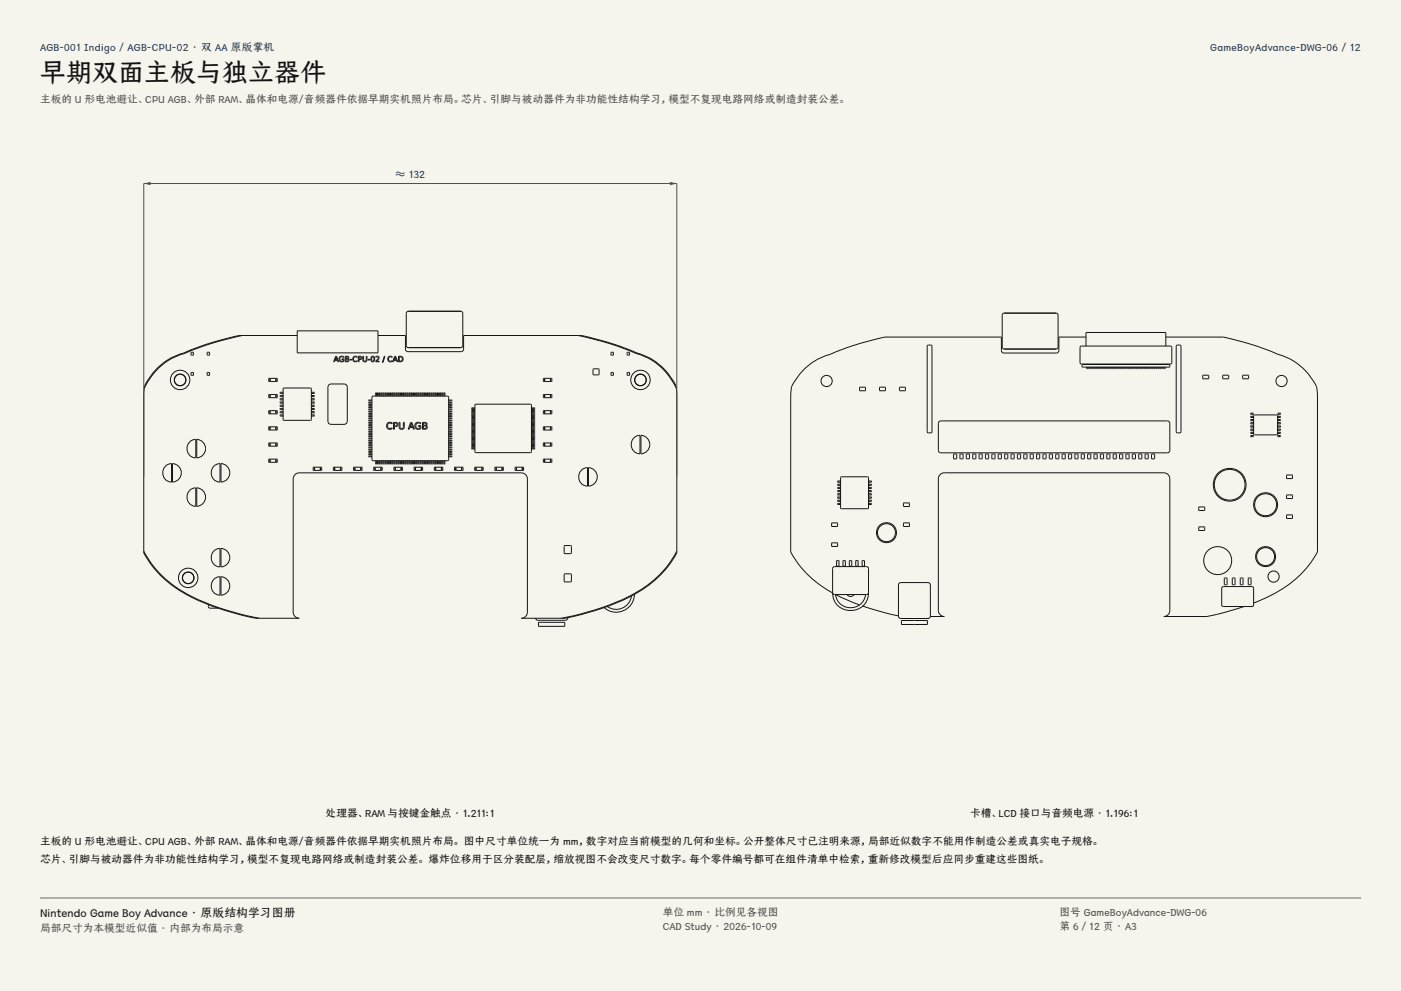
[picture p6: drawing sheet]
<svg xmlns="http://www.w3.org/2000/svg" width="420mm" height="297mm" viewBox="0 0 420 297" stroke-linecap="round" stroke-linejoin="round" font-family="sans-serif">
<g fill="#f5f4ed">
<path d="M0 0h420v297h-420z"/>
<path d="M12 12h396v275h-396z"/>
</g>
<g fill="none" stroke="#141413" stroke-width=".3">
<path d="M89.1 99.2h24.2v6.6h-24.2zM122 93.5l.4-.2h16l.3 .6v9.9l-.6 .4-15.9-.1-.4-.5v-9.7zM43.3 116.3l-.2 48.9M55.1 105.8a17.8 17.8 0 0 0-11.8 10.2v.3M55.1 105.8l.2 .1M55.3 105.9a18.6 18.6 0 0 0-12 10.4M57.3 111.6h.7v.9h-.7zM57.3 105.6h.7v.8h-.7zM62.1 105.6l.1 .8h.6v-.8M62.1 111.6h.7v.9h-.7zM62.2 105.6h-.1M62.2 105.6h.6"/>
<path d="M62.8 105.6h.1M72.6 100.6a90.4 90.4 0 0 0-17.3 5.3M72.6 100.6h-.4a77.8 77.8 0 0 0-17.1 5.2M72.6 100.6h16.5M80.6 119.2h.1M80.6 113.4h.3v1l-.3-.1zM80.6 118.2l.3 .1v.9h-.3zM80.6 113.4h.1M81 118.3h1.7v.9h-1.7zM81 113.4h1.7v.9h-1.7zM82.8 118.2l.3 .1v.9h-.4zM82.8 113.4h.3v1l-.4-.1z"/>
<path d="M84 119.8v.1M84 119.8v-.3h.8v.3M84 118.9h.1M84 118.9v-.4h.8v.4M84 117.9h.1M84 117.6v.3M84 117.6h.1M84 119.9h.7M84 118.9h.7M84 117.9h.7M84 117.6h.7M84.7 117.6h.1"/>
<path d="M84.8 119.8l-.1 .1M84.8 118.9h-.1M84.8 117.9h-.1M84.8 117.6v.3M84.9 116.4h8.4v9.5h-8.4zM93.4 119.8l.1 .1M93.4 119.8l.1-.3h.7v.3M93.4 118.9h.1M93.4 118.9l.1-.4h.7v.4M93.4 117.9h.1M93.4 117.6v.3M93.5 117.6h-.1"/>
<path d="M93.5 119.9h.7M93.5 118.9h.7M93.5 117.9h.7M93.5 117.6h.7M94.2 117.6h.1M94.2 119.8v.1M94.2 118.9h.1M94.2 117.9h.1M94.2 117.6v.3M98.6 115.4l.7-.3h3.8a.97 .97 0 0 1 1 .9v10.2a.97 .97 0 0 1-1 1h-3.8a.97 .97 0 0 1-1-1v-10.2zM100.6 106.8h.3l.6 1.6h-.2l-.2-.4h-.7l-.1 .4h-.3zM100.8 107l.3 .8h-.6z"/>
<path d="M101.9 107a.7 .7 0 0 1 1.1 .1 .67 .67 0 0 0-.9 0 .67 .67 0 0 0-.1 .9 .67 .67 0 0 0 .9 .2v-.5h-.4v-.1h.6v.7a.89 .89 0 0 1-1.3-.1 .89 .89 0 0 1 .1-1.2zM103.5 106.8h.6a.4 .4 0 0 1 .5 .2 .4 .4 0 0 1-.3 .5 .46 .46 0 0 1 .3 .6 .46 .46 0 0 1-.5 .3h-.6zM103.7 107.6h.4a.31 .31 0 0 1 .3 .3 .31 .31 0 0 1-.3 .3h-.4zM103.7 107h.3a.26 .26 0 0 1 .4 .2 .26 .26 0 0 1-.4 .2h-.3zM104.9 107.7h.6v.2h-.6zM106 107a.64 .64 0 0 1 1.1 .1 .65 .65 0 0 0-.9 0 .65 .65 0 0 0 0 1 .65 .65 0 0 0 .9 0 .79 .79 0 0 1-1.2 .1 .79 .79 0 0 1 .1-1.2zM107.4 106.8h.5a.54 .54 0 0 1 .6 .7 .54 .54 0 0 1-.9 .3v.6h-.2zM107.6 107h.3a.31 .31 0 0 1 .4 .3 .31 .31 0 0 1-.4 .3h-.3zM108.8 106.8h.2v1a.42 .42 0 0 0 .4 .5 .42 .42 0 0 0 .4-.5v-1h.2v1a.63 .63 0 0 1-.6 .7 .63 .63 0 0 1-.6-.7zM110.3 107.7h.6v.2h-.6zM110.5 119.9l.1 .2h.8v-.2M110.6 119.9h-.1"/>
<path d="M110.6 119.9h.8M111.4 119.9h.1M111.4 106.8a.77 .77 0 0 1 .9 .8 .77 .77 0 0 1-.9 .8 1.24 1.24 0 0 1 0-1.6zM111.5 118.9l.4-.2 22.4 .1 .2 .3v18.8l-.4 .2-22.4-.1-.2-.3zM111.6 107a.65 .65 0 0 1 .5 .6 .65 .65 0 0 1-.5 .6l-.2-.6zM112.6 118.6h.1M112.6 117.8v.8M112.6 106.8a.63 .63 0 0 1 1 .2 .63 .63 0 0 1-.4 .9l-.3 .3h.8v.2h-1.1l.6-.7a.43 .43 0 0 0 .2-.7 .43 .43 0 0 0-.8 .1zM112.7 117.7l-.1 .1M112.7 117.7l.2 .1v.8h-.2M113.3 100.6h8.2v4.1l.3 .5 .5 .2 16.2-.1 .5-.6v-4.1h34.4M113.4 117.7l-.2 .1v.8h.2"/>
<path d="M113.4 117.7v.1M113.4 118.6h.1M113.4 117.8v.8M113.7 118.6h.1M113.7 117.8v.8M113.8 117.7l-.1 .1M113.8 117.7l.2 .1v.8h-.2M114.3 118.6h.1M114.3 117.8v.8M114.3 117.7v.1M114.3 118.6h.2M114.3 117.7h.2"/>
<path d="M114.5 117.7v.1M114.5 118.6h.1M114.5 117.8v.8M114.9 117.7l.2 .1-.1 .8h-.2zM115.2 106.8h.2l-.6 1.8h-.2zM115.4 118.6h.1M115.4 117.8v.8M115.4 117.7v.1M115.4 117.7l.2 .1v.8h-.2M116.2 117.7l-.3 .1v.8h.3M116.2 117.7v.1M116.2 118.6h.1"/>
<path d="M116.2 117.8v.8M116.5 107a.64 .64 0 0 1 1.1 .1 .65 .65 0 0 0-.9 0 .65 .65 0 0 0 0 1 .65 .65 0 0 0 .9 0 .79 .79 0 0 1-1.2 .1 .79 .79 0 0 1 .1-1.2zM116.5 117.7l.2 .1v.8h-.2zM117.1 118.6h.1M117.1 117.8v.8M117.1 117.7v.1M117.1 118.6h.2M117.1 117.7h.2M117.3 117.7v.1M117.3 118.6h.1M117.3 117.8v.8M117.6 117.7l.3 .1-.1 .8h-.2z"/>
<path d="M118.2 118.6h.1M118.2 117.8v.8M118.2 117.7v.1M118.2 117.7l.2 .1v.8h-.2M118.3 106.8h.3l.6 1.6h-.2l-.2-.4h-.7l-.2 .4h-.2zM118.5 107l.3 .8h-.6zM118.9 117.7l-.2 .1v.8h.2M118.9 117.7l.1 .1M119 118.6h-.1M119 117.8v.8M119.3 117.7l.2 .1v.8h-.2zM119.5 106.8a.94 .94 0 0 1 1.3 .8 .94 .94 0 0 1-1.3 .8z"/>
<path d="M119.7 107a.69 .69 0 0 1 .9 .6 .69 .69 0 0 1-.9 .6zM119.8 118.6h.1M119.8 117.8v.8M119.9 117.7l-.1 .1M119.9 118.6h.1M119.9 117.7h.1M120 117.7l.1 .1M120.1 118.6h-.1M120.1 117.8v.8M120.4 117.7l.2 .1v.8h-.2zM120.9 118.6h.1M120.9 117.8v.8"/>
<path d="M121 117.7l-.1 .1M121 117.7l.2 .1v.8h-.2M121.7 117.7l-.2 .1v.8h.2M121.7 117.7v.1M121.7 118.6h.1M121.7 117.8v.8M122.1 117.7l.2 .1v.8h-.3zM122.6 118.6h.1M122.6 117.8v.8M122.6 117.7v.1M122.6 118.6h.2M122.6 117.7h.2"/>
<path d="M122.8 117.7v.1M122.8 118.6h.1M122.8 117.8v.8M123.4 117.7l-.2 .1v.8h.2M123.4 117.7v.1M123.4 118.6h.1M123.4 117.8v.8M123.7 118.6h.1M123.7 117.8v.8M123.7 117.7v.1M123.7 117.7l.3 .1v.8h-.3M124.5 117.7l-.2 .1v.8h.2"/>
<path d="M124.5 117.7v.1M124.5 118.6h.1M124.5 117.8v.8M124.8 117.7l.3 .1-.1 .8h-.2zM125.4 118.6h.1M125.4 117.8v.8M125.4 117.7v.1M125.4 118.6h.2M125.4 117.7h.2M125.6 117.7v.1M125.6 118.6h.1M125.6 117.8v.8"/>
<path d="M126.1 117.7l-.2 .1v.8h.2M126.1 117.7l.1 .1M126.2 118.6h-.1M126.2 117.8v.8M126.5 118.6h.1M126.5 117.8v.8M126.5 117.7v.1M126.5 117.7l.2 .1v.8h-.2M127.2 117.7l-.2 .1v.8h.2M127.2 117.7l.1 .1M127.3 118.6h-.1M127.3 117.8v.8"/>
<path d="M127.6 117.7l.2 .1v.8h-.2zM128.1 118.6h.1M128.1 117.8v.8M128.2 117.7l-.1 .1M128.2 118.6h.2M128.2 117.7h.2M128.4 117.7v.1M128.4 118.6h.1M128.4 117.8v.8M128.9 117.7l-.2 .1v.8h.2M128.9 117.7v.1M128.9 118.6h.1"/>
<path d="M128.9 117.8v.8M129.3 118.6h.1M129.3 117.8v.8M129.3 117.7v.1M129.3 117.7l.2 .1v.8h-.2M129.8 118.6h.1M129.8 117.8v.8M129.8 117.7v.1M129.8 118.6h.2M129.8 117.7h.2M130 117.7l.1 .1M130.1 118.6h-.1"/>
<path d="M130.1 117.8v.8M130.4 117.7l.2 .1v.8h-.2zM130.9 118.6h.1M130.9 117.8v.8M131 117.7l-.1 .1M131 118.6h.1M131 117.7h.1M131.1 117.7l.1 .1M131.2 118.6h-.1M131.2 117.8v.8M131.7 117.7l-.2 .1v.8h.2M131.7 117.7v.1"/>
<path d="M131.7 118.6h.1M131.7 117.8v.8M132 118.6h.1M132 117.8v.8M132.1 117.7l-.1 .1M132.1 117.7l.2 .1v.8h-.2M132.6 118.6h.1M132.6 117.8v.8M132.6 117.7v.1M132.6 118.6h.2M132.6 117.7h.2M132.8 117.7v.1"/>
<path d="M132.8 118.6h.1M132.8 117.8v.8M133.1 117.7l.3 .1-.1 .8h-.2zM134.6 119.9h.8l.1 .2h-.9zM162.9 118.2l.4 .1v.9h-.4zM162.9 113.4h.3v1l-.3-.1zM163.2 113.4h.1M163.3 119.2h-.1M165 118.3h-1.7v.9l1.7-.1M165 113.5h-1.7v.8h1.7M165.1 118.2l.3 .1v.9h-.3zM165.1 113.4h.3v1l-.3-.1z"/>
<path d="M165.4 113.4h.1M165.4 119.2h.1M173.4 100.6a90.5 90.5 0 0 1 17.3 5.3M173.4 100.6h.4a77.7 77.7 0 0 1 17.1 5.2M177.8 110.6h1.7v1.7h-1.7zM183.2 111.6h.7v.9h-.7zM183.2 105.6h.7v.8h-.7zM188 105.6h.7v.8h-.7zM188 111.6h.7v.9h-.7zM188.1 105.6h-.1M190.7 105.9a18.6 18.6 0 0 1 12 10.4M190.9 105.8a17.8 17.8 0 0 1 11.8 10.2v.3"/>
<path d="M190.9 105.8l-.2 .1M202.7 116.3l.2 48.9M49.9 139.5l1.5-.6v5.6a2.8 2.8 0 0 1-2.5-2 2.8 2.8 0 0 1 1-3zM51.7 138.9a2.78 2.78 0 0 1 2.7 2.8 2.78 2.78 0 0 1-2.7 2.8zM57.1 132.2l1.6-.5v5.5a2.8 2.8 0 0 1-2.5-1.9 2.8 2.8 0 0 1 .9-3.1zM59 131.7a2.78 2.78 0 0 1 2.6 2.7 2.78 2.78 0 0 1-2.6 2.8zM64.4 139.5l1.6-.6v5.6a2.8 2.8 0 0 1-2.6-2 2.8 2.8 0 0 1 1-3zM66.2 138.9a2.78 2.78 0 0 1 2.7 2.8 2.78 2.78 0 0 1-2.7 2.8zM80.6 137.6h.3v1l-.3-.1zM80.6 133.7h.1M80.6 127.9h.3v1l-.3-.1zM80.6 124h.1"/>
<path d="M80.6 132.8h.3v.9h-.3zM80.6 123.1h.3v.9h-.3zM80.6 137.6h.1M80.6 127.9h.1M81 137.6h1.7v.9h-1.7zM81 132.8h1.7v.9h-1.7zM81 127.9h1.7v.9h-1.7zM81 123.1h1.7v.9h-1.7zM82.8 137.6h.3v1l-.4-.1zM82.8 132.8h.3v.9h-.4zM82.8 127.9h.3v1l-.4-.1zM82.8 123.1h.3v.9h-.4z"/>
<path d="M84 122.7v.1M84 122.7v-.3h.8v.3M84 121.8h.1M84 121.8v-.4h.8v.4M84 120.8h.1M84 120.8v-.3h.8v.3M84 124.3h.8v.4h-.8zM84 123.4h.8v.3h-.8zM84 120.8h.7M84 122.8h.7M84 121.8h.7M84.8 122.7l-.1 .1"/>
<path d="M84.8 121.8h-.1M84.8 120.8h-.1M93.4 122.7l.1 .1M93.4 122.7l.1-.3h.7v.3M93.4 121.8h.1M93.4 121.8l.1-.4h.7v.4M93.4 120.8h.1M93.4 120.8l.1-.3h.7v.3M93.4 124.3h.8v.4h-.8zM93.4 123.4h.8v.3h-.8zM93.5 120.8h.7M93.5 122.8h.7"/>
<path d="M93.5 121.8h.7M94.2 122.7v.1M94.2 121.8h.1M94.2 120.8h.1M110.5 134.7l.1 .2h.8v-.2M110.5 134l.1 .2h.8v-.2M110.5 133.3l.1 .2h.8v-.2M110.5 132.7l.1 .2h.8v-.2M110.5 132l.1 .2h.8v-.2M110.5 131.5h.1M110.5 130.8l.1 .1M110.5 130.2h.1"/>
<path d="M110.5 129.5h.1M110.5 128.8l.1 .1M110.5 128.1l.1 .1M110.5 128.1l.1-.2h.8v.2M110.5 127.5h.1M110.5 127.5l.1-.2h.8v.2M110.5 126.8h.1M110.5 126.8l.1-.2h.8v.2M110.5 126.1l.1 .1M110.5 126.1l.1-.2h.8v.2M110.5 125.5h.1M110.5 125.5l.1-.2h.8v.2"/>
<path d="M110.5 121.9l.1 .2h.8v-.2M110.5 121.3l.1 .2h.8v-.2M110.5 120.6l.1 .2h.8v-.2M110.5 128.6v.2M110.5 129.3v.2M110.5 130v.2M110.5 130.7v.1M110.5 131.3v.2M110.5 136.7h.9v.2h-.8zM110.5 136h.9v.2h-.8zM110.5 135.3h.9v.2l-.8 .1zM110.5 124.6h.9v.2h-.8z"/>
<path d="M110.5 123.9h.9v.2l-.8 .1zM110.5 123.3l.9-.1v.3h-.8zM110.5 122.6h.9v.2h-.8zM110.6 134.6l-.1 .1M110.6 134h-.1M110.6 133.3h-.1M110.6 132.6l-.1 .1M110.6 132h-.1M110.6 131.3h-.1M110.6 130.6l-.1 .1M110.6 129.9l-.1 .1M110.6 129.3h-.1"/>
<path d="M110.6 128.6h-.1M110.6 121.9h-.1M110.6 121.2l-.1 .1M110.6 120.6h-.1M110.6 134.6h.8M110.6 134h.8M110.6 133.3h.8M110.6 132.6h.8M110.6 132h.8M110.6 131.5h.8M110.6 131.3h.8M110.6 130.9h.8"/>
<path d="M110.6 130.6h.8M110.6 130.2h.8M110.6 129.9h.8M110.6 129.5h.8M110.6 129.3h.8M110.6 128.9h.8M110.6 128.6h.8M110.6 128.2h.8M110.6 127.5h.8M110.6 126.8h.8M110.6 126.2h.8M110.6 125.5h.8"/>
<path d="M110.6 121.9h.8M110.6 121.2h.8M110.6 120.6h.8M111.4 134.6v.1M111.4 134h.1M111.4 133.3h.1M111.4 132.6v.1M111.4 132h.1M111.4 131.3h.1M111.4 130.6v.1M111.4 129.9v.1M111.4 129.3h.1"/>
<path d="M111.4 128.6h.1M111.4 121.9h.1M111.4 121.2v.1M111.4 120.6h.1M111.4 131.5h.1M111.4 130.8v.1M111.4 130.2h.1M111.4 129.5h.1M111.4 128.8v.1M111.4 128.1v.1M111.4 127.5h.1M111.4 126.8h.1"/>
<path d="M111.4 126.1v.1M111.4 125.5h.1M111.4 128.6v.2M111.4 129.3v.2M111.4 130v.2M111.4 130.7v.1M111.4 131.3v.2M112.6 139l.1 .1M112.6 138.2v.8M112.7 138.2h-.1M112.7 138.2h.2v.8l-.2 .1M113.4 138.2h-.2v.8l.2 .1"/>
<path d="M113.4 138.2h.1M113.4 139v.1M113.4 138.2v.8M113.7 139l.1 .1M113.7 138.2v.8M113.8 138.2h-.1M113.8 138.2h.2v.8l-.2 .1M114.3 139v.1M114.3 138.2v.8M114.3 138.2h.1M114.3 139.1h.2M114.3 138.2h.2"/>
<path d="M114.5 138.2h.1M114.5 139v.1M114.5 138.2v.8M114.9 138.2h.2l-.1 .9-.2-.1zM115.4 139v.1M115.4 138.2v.8M115.4 138.2h.1M115.4 138.2h.2v.8l-.2 .1M116.2 138.2h-.3v.8l.3 .1M116.2 138.2h.1M116.2 126.8a.79 .79 0 0 1 1.3 .2 .8 .8 0 0 0-1.1 .1 .8 .8 0 0 0 0 1.1 .8 .8 0 0 0 1.1 0 .82 .82 0 0 1-.7 .5 .82 .82 0 0 1-.8-.5l-.1-.9zM116.2 139v.1"/>
<path d="M116.2 138.2v.8M116.5 138.2h.2v.9l-.2-.1zM117.1 139v.1M117.1 138.2v.8M117.1 138.2h.1M117.1 139.1h.2M117.1 138.2h.2M117.3 138.2h.1M117.3 139v.1M117.3 138.2v.8M117.6 138.2h.3l-.1 .9-.2-.1zM118 126.6h.6a.67 .67 0 0 1 .7 .8 .67 .67 0 0 1-1.1 .4v.8h-.2z"/>
<path d="M118.2 139v.1M118.2 138.2v.8M118.2 138.2h.1M118.2 138.2h.2v.8l-.2 .1M118.2 126.8h.4a.38 .38 0 0 1 .4 .4 .38 .38 0 0 1-.4 .4h-.4zM118.9 138.2h-.2v.8l.2 .1M118.9 138.2h.1M119 139l-.1 .1M119 138.2v.8M119.3 138.2h.2v.9l-.2-.1zM119.6 126.6h.3v1.2a.52 .52 0 0 0 .5 .7 .52 .52 0 0 0 .5-.7v-1.2h.3v1.3a.78 .78 0 0 1-.8 .8 .78 .78 0 0 1-.8-.8zM119.8 139l.1 .1"/>
<path d="M119.8 138.2v.8M119.9 138.2h-.1M119.9 139.1h.1M119.9 138.2h.1M120 138.2h.1M120.1 139l-.1 .1M120.1 138.2v.8M120.4 138.2h.2v.9l-.2-.1zM120.9 139l.1 .1M120.9 138.2v.8M121 138.2h-.1M121 138.2h.2v.8l-.2 .1"/>
<path d="M121.7 138.2h-.2v.8l.2 .1M121.7 138.2h.1M121.7 139v.1M121.7 138.2v.8M122.1 138.2h.2v.9l-.3-.1zM122.6 139v.1M122.6 138.2v.8M122.6 138.2h.1M122.6 139.1h.2M122.6 138.2h.2M122.8 138.2h.1M122.8 139v.1"/>
<path d="M122.8 138.2v.8M123.1 126.6h.4l.7 2h-.3l-.1-.5h-1l-.2 .5h-.2zM123.3 126.9l.4 1h-.8zM123.4 138.2h-.2v.8l.2 .1M123.4 138.2h.1M123.4 139v.1M123.4 138.2v.8M123.7 139v.1M123.7 138.2v.8M123.7 138.2h.1M123.7 138.2h.3v.8l-.3 .1M124.5 138.2h-.2v.8l.2 .1"/>
<path d="M124.5 138.2h.1M124.5 139v.1M124.5 138.2v.8M124.6 126.8l1-.2 .5 .1v.3a.83 .83 0 0 0-1.1 0 .83 .83 0 0 0-.2 1.1 .83 .83 0 0 0 1.1 .2v-.5h-.5v-.2h.8v.8a1.11 1.11 0 0 1-1.6 0 1.11 1.11 0 0 1 0-1.6zM124.8 138.2h.3l-.1 .9-.2-.1zM125.4 139v.1M125.4 138.2v.8M125.4 138.2h.1M125.4 139.1h.2M125.4 138.2h.2M125.6 138.2h.1M125.6 139v.1"/>
<path d="M125.6 138.2v.8M126.1 138.2h-.2v.8l.2 .1M126.1 138.2h.1M126.2 139l-.1 .1M126.2 138.2v.8M126.5 139v.1M126.5 138.2v.8M126.5 138.2h.1M126.5 138.2h.2v.8l-.2 .1M126.7 126.6h.7a.5 .5 0 0 1 .6 .3 .5 .5 0 0 1-.3 .6 .57 .57 0 0 1 .4 .7 .57 .57 0 0 1-.7 .4h-.7zM126.9 127.7h.5a.38 .38 0 0 1 .4 .3 .38 .38 0 0 1-.4 .4h-.5zM126.9 126.8h.4a.32 .32 0 0 1 .4 .3 .32 .32 0 0 1-.4 .3h-.4z"/>
<path d="M127.2 138.2h-.2v.8l.2 .1M127.2 138.2h.1M127.3 139l-.1 .1M127.3 138.2v.8M127.6 138.2h.2v.9l-.2-.1zM128.1 139l.1 .1M128.1 138.2v.8M128.2 138.2h-.1M128.2 139.1h.2M128.2 138.2h.2M128.4 138.2h.1M128.4 139v.1"/>
<path d="M128.4 138.2v.8M128.9 138.2h-.2v.8l.2 .1M128.9 138.2h.1M128.9 139v.1M128.9 138.2v.8M129.3 139v.1M129.3 138.2v.8M129.3 138.2h.1M129.3 138.2h.2v.8l-.2 .1M129.8 139v.1M129.8 138.2v.8M129.8 138.2h.1"/>
<path d="M129.8 139.1h.2M129.8 138.2h.2M130 138.2h.1M130.1 139l-.1 .1M130.1 138.2v.8M130.4 138.2h.2v.9l-.2-.1zM130.9 139l.1 .1M130.9 138.2v.8M131 138.2h-.1M131 139.1h.1M131 138.2h.1M131.1 138.2h.1"/>
<path d="M131.2 139l-.1 .1M131.2 138.2v.8M131.7 138.2h-.2v.8l.2 .1M131.7 138.2h.1M131.7 139v.1M131.7 138.2v.8M132 139l.1 .1M132 138.2v.8M132.1 138.2h-.1M132.1 138.2h.2v.8l-.2 .1M132.6 139v.1M132.6 138.2v.8"/>
<path d="M132.6 138.2h.1M132.6 139.1h.2M132.6 138.2h.2M132.8 138.2h.1M132.8 139v.1M132.8 138.2v.8M133.1 138.2h.3l-.1 .9-.2-.1zM134.6 136.7h.8l.1 .2h-.9zM134.6 136h.8l.1 .2h-.9zM134.6 135.3h.8l.1 .2-.9 .1zM134.6 134.7l.8-.1 .1 .2-.9 .1zM134.6 134h.8l.1 .2h-.9z"/>
<path d="M134.6 133.3h.8l.1 .2h-.9zM134.6 132.6h.8l.1 .2-.9 .1zM134.6 132h.8l.1 .2h-.9zM134.6 131.3h.8l.1 .2h-.9zM134.6 130.6h.8l.1 .2-.9 .1zM134.6 130l.8-.1 .1 .3h-.9zM134.6 129.3h.8l.1 .2h-.9zM134.6 128.6h.8l.1 .2-.9 .1zM134.6 127.9h.8l.1 .2-.9 .1zM134.6 127.3h.8l.1 .2h-.9zM134.6 126.6h.8l.1 .2h-.9zM134.6 125.9h.8l.1 .2-.9 .1z"/>
<path d="M134.6 125.3h.8l.1 .2h-.9zM134.6 124.6h.8l.1 .2h-.9zM134.6 123.9h.8l.1 .2-.9 .1zM134.6 123.3l.8-.1 .1 .3h-.9zM134.6 122.6h.8l.1 .2h-.9zM134.6 121.9h.8l.1 .2h-.9zM134.6 121.2h.8l.1 .2-.9 .1zM134.6 120.6h.8l.1 .2h-.9zM141.4 134.5h.1M141.4 134.5v-.2h.8l.1 .2M141.4 134h.1M141.4 134v-.2h.8l.1 .2"/>
<path d="M141.4 133.5h.1M141.4 133.5v-.2h.8l.1 .2M141.4 132.9v.1M141.4 132.9v-.2h.8l.1 .2M141.4 132.4h.1M141.4 132.4v-.2h.8l.1 .2M141.4 131.9h.1M141.4 131.9v-.2h.8l.1 .2M141.4 131.4h.1M141.4 131.4v-.2h.8l.1 .2M141.4 130.8v.1M141.4 130.8v-.2h.8l.1 .2"/>
<path d="M141.4 130.3v.1M141.4 130.3v-.2h.8l.1 .2M141.4 129.8h.1M141.4 129.8v-.2h.8l.1 .2M141.4 129.3h.1M141.4 129.3v-.2h.8l.1 .2M141.4 128.7v.1M141.4 128.7v-.2h.8l.1 .2M141.4 128.2v.1M141.4 128.2v-.2h.8l.1 .2M141.4 127.7h.1M141.4 127.7v-.2h.8l.1 .2"/>
<path d="M141.4 127.2h.1M141.4 127.2v-.2h.8l.1 .2M141.4 126.6v.1M141.4 126.6v-.2h.8l.1 .2M141.4 126.1v.1M141.4 126.1v-.2h.8l.1 .2M141.4 125.6h.1M141.4 125.6v-.2h.8l.1 .2M141.4 125.1h.1M141.4 125.1v-.2h.8l.1 .2M141.4 124.5v.1M141.4 124.5v-.2h.8l.1 .2"/>
<path d="M141.4 124v.1M141.4 124v-.2h.8l.1 .2M141.4 123.5h.1M141.4 123.5v-.2h.8l.1 .2M141.4 123h.1M141.4 123v-.2h.8l.1 .2M141.4 122.4v.1M141.4 122.4v-.2h.8l.1 .2M141.4 134h.8M141.4 130.9h.8M141.4 129.3h.8M141.4 126.2h.8"/>
<path d="M141.4 124.6h.8M141.4 123.5h.8M141.4 134.5h.8M141.4 133.5h.8M141.4 133h.8M141.4 132.4h.8M141.4 131.9h.8M141.4 131.4h.8M141.4 130.4h.8M141.4 129.8h.8M141.4 128.8h.8M141.4 128.3h.8"/>
<path d="M141.4 127.7h.8M141.4 127.2h.8M141.4 126.7h.8M141.4 125.6h.8M141.4 125.1h.8M141.4 124.1h.8M141.4 123h.8M141.4 122.5h.8M142.3 134.5h-.1M142.3 134h-.1M142.3 133.5h-.1M142.3 132.9l-.1 .1"/>
<path d="M142.3 132.4h-.1M142.3 131.9h-.1M142.3 131.4h-.1M142.3 130.8l-.1 .1M142.3 130.3l-.1 .1M142.3 129.8h-.1M142.3 129.3h-.1M142.3 128.7l-.1 .1M142.3 128.2l-.1 .1M142.3 127.7h-.1M142.3 127.2h-.1M142.3 126.6l-.1 .1"/>
<path d="M142.3 126.1l-.1 .1M142.3 125.6h-.1M142.3 125.1h-.1M142.3 124.5l-.1 .1M142.3 124l-.1 .1M142.3 123.5h-.1M142.3 123h-.1M142.3 122.4l-.1 .1M142.4 121.3l16.8-.1 .1 14.3-16.8 .1zM159.4 134.3h.9v.2h-.8zM159.4 133.8h.9v.2h-.8zM159.4 133.3h.9v.2h-.8z"/>
<path d="M159.4 132.7h.9v.2l-.8 .1zM159.4 132.2h.9v.2h-.8zM159.4 131.7h.9v.2h-.8zM159.4 131.2h.9v.2h-.8zM159.4 130.6h.9v.2l-.8 .1zM159.4 130.1h.9v.2l-.8 .1zM159.4 129.6h.9v.2h-.8zM159.4 129.1h.9v.2h-.8zM159.4 128.5h.9v.2l-.8 .1zM159.4 128h.9v.2l-.8 .1zM159.4 127.5h.9v.2h-.8zM159.4 127h.9v.2h-.8z"/>
<path d="M159.4 126.4h.9v.2l-.8 .1zM159.4 125.9h.9v.2l-.8 .1zM159.4 125.4h.9v.2h-.8zM159.4 124.9h.9v.2h-.8zM159.4 124.3h.9v.2l-.8 .1zM159.4 123.8h.9v.2l-.8 .1zM159.4 123.3h.9v.2h-.8zM159.4 122.8h.9v.2h-.8zM159.4 122.3l.9-.1v.2l-.8 .1zM162.9 137.6h.3v1l-.3-.1zM162.9 132.8h.4v.9h-.4zM162.9 127.9h.3v1l-.3-.1z"/>
<path d="M162.9 123.1h.4v.9h-.4zM163.2 137.6h.1M163.2 127.9h.1M163.3 133.7h-.1M163.3 124h-.1M165 137.7h-1.7v.8h1.7M165 132.8h-1.7v.9l1.7-.1M165 128h-1.7v.8h1.7M165 123.2h-1.7v.8l1.7-.1M165.1 123.1v.9h.3M165.1 123.1h.3v.9M165.1 132.8h.3v.9h-.3z"/>
<path d="M165.1 127.9h.3v1l-.3-.1zM165.4 137.6h-.3v.9M165.4 137.6h.1M165.4 127.9h.1M165.4 137.6v.9h-.3M165.4 133.7h.1M165.4 124h.1M190.3 131l1.6-.5v5.5a2.8 2.8 0 0 1-2.6-1.9 2.8 2.8 0 0 1 1-3.1zM192.1 130.5a2.78 2.78 0 0 1 2.7 2.7 2.78 2.78 0 0 1-2.7 2.8zM57.1 146.7l1.6-.5v5.6a2.8 2.8 0 0 1-2.5-2 2.8 2.8 0 0 1 .9-3.1zM59 146.2a2.78 2.78 0 0 1 2.6 2.8 2.78 2.78 0 0 1-2.6 2.8zM93.9 140.9v.1"/>
<path d="M93.9 140l.3 .1v.9l-.3-.1zM94.3 140.1h1.7v.9l-1.7-.1M96.1 140.9v.1M96.1 140l.3 .1v.9l-.3-.1zM99.9 140l.4 .1v.8h-.4zM100.3 140.9v.1M100.4 140h1.6v1h-1.6zM102.1 140.9l.1 .1M102.1 140.9l.1-.9 .3 .1v.8M102.2 141h.2M102.5 140.9l-.1 .1M106 140l.4 .1v.8h-.4z"/>
<path d="M106.4 140.9l-.1 .1M106.4 140h1.7v1h-1.7zM108.2 140l.3 .1v.8h-.3zM108.5 140.9v.1M112 140.9l.1 .1M112.1 140l.3 .1v.9l-.4-.1zM112.5 140h1.6v1h-1.6zM114.2 140l.4 .1-.1 .9-.3-.1zM118.1 140.9v.1M118.1 140l.4 .1-.1 .9-.3-.1zM118.5 140.1h1.7v.9l-1.7-.1M120.3 140.9v.1"/>
<path d="M120.3 140l.3 .1v.9l-.3-.1zM124.2 140.9v.1M124.2 140.9v-.9l.3 .1v.8M124.2 141h.3M124.5 140.9v.1M124.6 140h1.6v1h-1.6zM126.3 140.9l.1 .1M126.3 140.9l.1-.9 .3 .1v.8M126.4 141h.3M126.7 140.9v.1M130.2 140l.4 .1v.8h-.4zM130.6 140.9l-.1 .1"/>
<path d="M132.3 140.1h-1.7l.1 .9 1.6-.1M132.4 140l.3 .1v.8h-.3zM132.7 140.9v.1M136.3 140l.3 .1v.9l-.3-.1zM136.7 140h1.6v1h-1.6zM138.4 140l.4 .1v.9l-.4-.1zM142.3 140.9v.1M142.3 140l.4 .1-.1 .9-.3-.1zM142.7 140.1h1.7v.9l-1.7-.1M144.5 140.9v.1M144.5 140l.4 .1-.1 .9-.3-.1zM148.4 140.9v.1"/>
<path d="M148.4 140.9v-.9l.3 .1v.8M148.4 141h.3M148.7 140.9v.1M148.8 140h1.7v1h-1.7zM150.5 140.9l.1 .1M150.5 140.9l.1-.9 .3 .1v.8M150.6 141h.3M150.9 140.9v.1M154.4 140l.4 .1v.8h-.4zM154.8 140.9l-.1 .1M156.5 140.1h-1.7l.1 .9 1.6-.1M156.6 140l.4 .1v.8h-.4z"/>
<path d="M157 140.9l-.1 .1M174.6 140.7l1.5-.6v5.6a2.8 2.8 0 0 1-2.5-2 2.8 2.8 0 0 1 1-3zM176.4 140.1a2.78 2.78 0 0 1 2.7 2.8 2.78 2.78 0 0 1-2.7 2.8zM43.1 165.2a7.9 7.9 0 0 0 2.2 4 39.6 39.6 0 0 0 20.1 13.1l8.4 2.4M43.1 165.2a33.9 33.9 0 0 0 18.8 15.6l5.5 1.9 6.6 1.8M64.4 164.9l1.6-.5v5.5a2.8 2.8 0 0 1-2.6-2 2.8 2.8 0 0 1 1-3zM64.4 173.4l1.6-.6v5.6a2.8 2.8 0 0 1-2.6-2 2.8 2.8 0 0 1 1-3zM66.2 164.4a2.78 2.78 0 0 1 2.7 2.7 2.78 2.78 0 0 1-2.7 2.8zM66.2 172.8a2.78 2.78 0 0 1 2.7 2.8 2.78 2.78 0 0 1-2.7 2.8zM169.2 163.6h2v2.3h-2zM169.2 172h2v2.3h-2zM189.3 178.6a4.6 4.6 0 0 1-7.2 3.2"/>
<path d="M190.2 178.1a5.4 5.4 0 0 1-3.3 4.9 5.4 5.4 0 0 1-5.8-.9M202.9 165.2a33.9 33.9 0 0 1-18.8 15.5l-5.5 2-6.6 1.8M202.9 165.2a7.9 7.9 0 0 1-2.2 4 39.6 39.6 0 0 1-20.1 13.1l-8.4 2.4M62.5 181.2l.2 1 2.7 .1M73.8 184.7l2.9 .6h1M74 184.5l3.7 .8M74 184.5l-.2 .2M77.7 185.3h12a1.82 1.82 0 0 1-1.8-1.8v-40a1.82 1.82 0 0 1 1.8-1.8h66.6a1.82 1.82 0 0 1 1.8 1.8v40a1.82 1.82 0 0 1-1.8 1.8h12M161.4 186.5h7.9v1.2h-7.9zM170.2 185.1l-.2 .6-.5 .2h-8.2l-.5-.2-.3-.4M172 184.5l-3.7 .8M172 184.5l.2 .2"/>
<path d="M172.2 184.7l-2.9 .6h-1"/>
<circle cx="54" cy="113.9" r="2.92"/>
<circle cx="54" cy="113.9" r="1.76"/>
<circle cx="54" cy="113.9" r="1.7"/>
<circle cx="192" cy="113.9" r="2.92"/>
<circle cx="192" cy="113.9" r="1.76"/>
<circle cx="192" cy="113.9" r="1.7"/>
<circle cx="56.4" cy="173.2" r="2.92"/>
<circle cx="56.4" cy="173.2" r="1.76"/>
<circle cx="56.4" cy="173.2" r="1.7"/>
</g>
<path d="M43.1 142.9v-87.9h159.8v87.9" fill="none" stroke="#504e49" stroke-width=".3"/>
<g fill="#504e49">
<path d="M43.1 55l2-.5v1z"/>
<path d="M200.9 54.5l2 .5-2 .5z"/>
</g>
<g fill="none" stroke="#141413" stroke-width=".3">
<path d="M300.6 94l.4-.2 15.8 .1 .4 .5-.1 9.8-.5 .4h-15.8l-.4-.6v-9.6zM257.7 116.1h1.7v1h-1.7zM263.7 116.1h1.7v1h-1.7zM269.7 116.1h1.7v1h-1.7zM278.1 103.5l.9-.1 .4 .4v25.6l-.4 .3h-.9l-.1-.3v-25.6zM324 103.8l26.9-.1 .4 .4v4.6l-.4 .4h-26.7l-.4-.4v-4.6zM324.4 109.3l26.2-.1 .1 .7-26.2 .1zM325.6 101h-8.2v4.1l-.2 .5-.5 .2-16.1-.1-.4-.6v-4.1h-35a93.1 93.1 0 0 0-21.1 7.3 17.8 17.8 0 0 0-6.9 8l-.2 2.7v46.4a30.4 30.4 0 0 0 12.6 12.3M325.6 103.7v-4.1h23.9v4.1M325.7 110l.1 .5h.2v-.5M325.7 109.1v.1M326 109.1v.1"/>
<path d="M326.3 110l.1 .5h.2v-.5M326.3 109.1v.1M326.6 109.1v.1M326.9 110l.1 .5h.2v-.5M326.9 109.1v.1M327.2 109.1v.1M327.5 110l.1 .5h.2v-.5M327.5 109.1v.1M327.8 109.1v.1M328.1 110l.1 .5h.2v-.5M328.1 109.1v.1M328.4 109.1v.1"/>
<path d="M328.7 110l.1 .5h.2v-.5M328.7 109.1v.1M329 109.1v.1M329.3 110l.1 .5h.2v-.5M329.3 109.1v.1M329.6 109.1v.1M329.9 110l.1 .5h.2v-.5M329.9 109.1v.1M330.2 109.1v.1M330.5 110l.1 .5h.2v-.5M330.5 109.1v.1M330.8 109.1v.1"/>
<path d="M331.1 110l.1 .5h.2v-.5M331.1 109.1v.1M331.4 109.1v.1M331.7 110.4l.1 .1M331.7 109.1v.1M331.7 110v.4M332 110v.5h-.2M332 109.1v.1M332.3 110.4v.1M332.3 109.1v.1M332.3 110v.4M332.6 110v.5h-.3"/>
<path d="M332.6 109.1v.1M332.9 110.4v.1M332.9 109.1v.1M332.9 110v.4M333.2 110v.5h-.3M333.2 109.1v.1M333.5 110.4v.1M333.5 109.1v.1M333.5 110v.4M333.8 110v.5h-.3M333.8 109.1v.1M334.1 110.4v.1"/>
<path d="M334.1 109.1v.1M334.1 110v.4M334.4 110v.5h-.3M334.4 109.1v.1M334.7 110.4v.1M334.7 109.1v.1M334.7 110v.4M335 110v.5h-.3M335 109.1v.1M335.3 110.4v.1M335.3 109.1v.1M335.3 110v.4"/>
<path d="M335.3 110.5h.2M335.6 110.4l-.1 .1M335.6 109.1v.1M335.6 110v.4M335.9 110.4v.1M335.9 109.1v.1M335.9 110v.4M335.9 110.5h.2M336.2 110.4l-.1 .1M336.2 109.1v.1M336.2 110v.4M336.5 110.4v.1"/>
<path d="M336.5 109.1v.1M336.5 110v.4M336.5 110.5h.2M336.8 110.4l-.1 .1M336.8 109.1v.1M336.8 110v.4M337.1 110.4v.1M337.1 109.1v.1M337.1 110v.4M337.1 110.5h.2M337.4 110.4l-.1 .1M337.4 109.1v.1"/>
<path d="M337.4 110v.4M337.7 110.4v.1M337.7 109.1v.1M337.7 110v.4M337.7 110.5h.2M338 110.4l-.1 .1M338 109.1v.1M338 110v.4M338.3 110.4v.1M338.3 109.1v.1M338.3 110v.4M338.3 110.5h.2"/>
<path d="M338.6 110.4l-.1 .1M338.6 109.1v.1M338.6 110v.4M338.9 110.4v.1M338.9 109.1v.1M338.9 110v.4M338.9 110.5h.2M339.2 110.4l-.1 .1M339.2 109.1v.1M339.2 110v.4M339.5 110.4v.1M339.5 109.1v.1"/>
<path d="M339.5 110v.4M339.5 110.5h.2M339.8 110.4l-.1 .1M339.8 109.1v.1M339.8 110v.4M340.1 110.4v.1M340.1 109.1v.1M340.1 110v.4M340.1 110.5h.2M340.4 110.4l-.1 .1M340.4 109.1v.1M340.4 110v.4"/>
<path d="M340.7 110.4v.1M340.7 109.1v.1M340.7 110v.4M340.7 110.5h.2M341 110.4l-.1 .1M341 109.1v.1M341 110v.4M341.3 110.4v.1M341.3 109.1v.1M341.3 110v.4M341.3 110.5h.2M341.6 110.4l-.1 .1"/>
<path d="M341.6 109.1v.1M341.6 110v.4M341.9 110.4v.1M341.9 109.1v.1M341.9 110v.4M341.9 110.5h.2M342.2 110.4l-.1 .1M342.2 109.1v.1M342.2 110v.4M342.5 110.4v.1M342.5 109.1v.1M342.5 110v.4"/>
<path d="M342.5 110.5h.2M342.8 110.4l-.1 .1M342.8 109.1v.1M342.8 110v.4M343.1 110.4v.1M343.1 109.1v.1M343.1 110v.4M343.1 110.5h.2M343.3 110.4v.1M343.3 109.1v.1M343.3 110v.4M343.7 110.4v.1"/>
<path d="M343.7 109.1v.1M343.7 110v.4M343.7 110.5h.2M343.9 110.4v.1M343.9 109.1v.1M343.9 110v.4M344.3 110.4v.1M344.3 109.1v.1M344.3 110v.4M344.3 110.5h.2M344.5 110.4v.1M344.5 109.1v.1"/>
<path d="M344.5 110v.4M344.9 110.4v.1M344.9 109.1v.1M344.9 110v.4M344.9 110.5h.2M345.1 110.4v.1M345.1 109.1v.1M345.1 110v.4M345.5 110.4v.1M345.5 109.1v.1M345.5 110v.4M345.5 110.5h.2"/>
<path d="M345.7 110.4v.1M345.7 109.1v.1M345.7 110v.4M346.1 110.4v.1M346.1 109.1v.1M346.1 110v.4M346.1 110.5h.2M346.3 110.4v.1M346.3 109.1v.1M346.3 110v.4M346.7 110.4v.1M346.7 109.1v.1"/>
<path d="M346.7 110v.4M346.7 110.5h.2M346.9 110.4v.1M346.9 109.1v.1M346.9 110v.4M347.3 110.4v.1M347.3 109.1v.1M347.3 110v.4M347.3 110.5h.2M347.5 110.4v.1M347.5 109.1v.1M347.5 110v.4"/>
<path d="M347.9 110.4v.1M347.9 109.1v.1M347.9 110v.4M347.9 110.5h.2M348.1 110.4v.1M348.1 109.1v.1M348.1 110v.4M348.5 110.4v.1M348.5 109.1v.1M348.5 110v.4M348.5 110.5h.2M348.7 110.4v.1"/>
<path d="M348.7 109.1v.1M348.7 110v.4M349.1 110.4v.1M349.1 109.1v.1M349.1 110v.4M349.1 110.5h.2M349.3 110.4v.1M349.3 109.1v.1M349.3 110v.4M349.5 101h17.3a93 93 0 0 1 21.1 7.3 17.8 17.8 0 0 1 6.9 8l.2 2.7v46.4a32.6 32.6 0 0 1-17.3 14.6l-1.9 .7M352.7 103.6l1-.2 .3 .4v25.6l-.3 .3h-.9l-.2-.3zM360.6 112.5h1.7v1h-1.7z"/>
<path d="M366.6 112.5h1.7v1h-1.7zM372.6 112.5h1.7v1h-1.7zM281.5 126.4l.5-.3h68l.5 .3 .2 .5v8.1l-.2 .5-.5 .2h-68l-.5-.2-.2-.5v-8.1zM285.9 136.1h.9v1.4h-.9zM287.8 136.1h.9v1.4h-.9zM289.7 136.1h.9v1.4h-.9zM291.6 136.1h.9v1.4h-.9zM293.5 136.1h.9v1.4h-.9zM295.5 136.1h.9v1.4h-.9zM297.4 136.1h.9v1.4h-.9zM299.3 136.1h.9v1.4h-.9zM301.2 136.1h.9v1.4h-.9z"/>
<path d="M303.1 136.1h.9v1.4h-.9zM305 136.1h.9v1.4h-.9zM306.9 136.1h.9v1.4h-.9zM308.8 136.1h1v1.4h-1zM310.8 136.1h.9v1.4h-.9zM312.7 136.1h.9v1.4h-.9zM314.6 136.1h.9v1.4h-.9zM316.5 136.1h.9v1.4h-.9zM318.4 136.1h.9v1.4h-.9zM320.3 136.1h.9v1.4h-.9zM322.2 136.1h1v1.4h-1zM324.2 136.1h.9v1.4h-.9z"/>
<path d="M326.1 136.1h.9v1.4h-.9zM328 136.1h.9v1.4h-.9zM329.9 136.1h.9v1.4h-.9zM331.8 136.1h.9v1.4h-.9zM333.7 136.1h.9v1.4h-.9zM335.6 136.1h.9v1.4h-.9zM337.6 136.1h.9v1.4h-.9zM339.5 136.1h.9v1.4h-.9zM341.4 136.1h.9v1.4h-.9zM343.3 136.1h.9v1.4h-.9zM345.2 136.1h.9v1.4h-.9zM375 130.8v-.3h.7v.3"/>
<path d="M375 130.8v.1M375 129.9h.1M375 128.6v.4l.7-.1v-.3M375 127v-.3h.7v.3M375 127h.1M375 126v.1M375 124.8v.3h.7v-.3M375 123.8v.4h.7v-.4M375 125.8v.2M375 129.6v.3M375 127.6h.7v.4h-.7zM375 129.6h.1"/>
<path d="M375 128.6h.1M375 125.7v.1M375 124.8h.1M375 123.8h.1M375 130.9h.7M375 129.9h.7M375 129.6h.7M375 128.6h.7M375 127h.7M375 126.1h.7M375 125.7h.7M375 124.8h.7"/>
<path d="M375 123.8h.7M375.7 129.6h.1M375.7 128.6h.1M375.7 125.7v.1M375.7 124.8h.1M375.7 123.8h.1M375.7 130.8v.1M375.7 129.9h.1M375.7 127h.1M375.7 126v.1M375.7 125.8v.2M375.7 129.6v.3"/>
<path d="M375.9 124.4h7v5.9h-7zM383.1 130.5h.8v.4h-.8zM383.1 129.6h.8v.3h-.8zM383.1 128.6h.8v.3h-.8zM383.1 127.6h.8v.4h-.8zM383.1 126.7h.8v.3h-.8zM383.1 125.7h.8v.4h-.8zM383.1 124.8h.8v.3h-.8zM383.1 123.8h.8v.4h-.8zM249.3 156.7h1.8v1.1h-1.8zM251.1 150.9l.1 .3h.7v-.3M251.1 149.9l.1 .4 .7-.1v-.3"/>
<path d="M251.1 149.3l.1-.4h.7v.4M251.1 149.3h.1M251.1 148.3l.1-.3h.7v.3M251.1 148.3h.1M251.1 147.3l.1 .1M251.1 146.1l.1 .3h.7v-.3M251.1 144.5l.1-.4 .7 .1v.3M251.1 144.5h.1M251.1 147.1v.2M251.1 145.1h.8v.4h-.8zM251.2 150.8l-.1 .1M251.2 149.9h-.1"/>
<path d="M251.2 147l-.1 .1M251.2 146.1h-.1M251.2 150.8h.7M251.2 149.9h.7M251.2 149.3h.7M251.2 148.3h.7M251.2 147.4h.7M251.2 147h.7M251.2 146.1h.7M251.2 144.5h.7M251.9 150.8v.1M251.9 149.9h.1"/>
<path d="M251.9 147v.1M251.9 146.1h.1M251.9 149.3h.1M251.9 148.3h.1M251.9 147.3v.1M251.9 144.5h.1M251.9 147.1v.2M252.1 143h8.2v9.4h-8.2zM260.5 150.9h.7v.3h-.7zM260.5 149.9h.7v.3h-.7zM260.5 148.9h.7v.4h-.7zM260.5 148h.7v.3h-.7z"/>
<path d="M260.5 147h.7v.4h-.7zM260.5 146.1h.7v.3h-.7zM260.5 145.1h.7v.4h-.7zM260.5 144.2h.7v.3h-.7zM270.9 150.8h1.7v1h-1.7zM270.9 156.7h1.7v1.1h-1.7zM359.4 152h1.7v1h-1.7zM359.4 157.9h1.7v1.1h-1.7zM385.7 142.4h1.8v1h-1.8zM385.7 148.4h1.8v1h-1.8zM385.7 154.3h1.8v1.1h-1.8zM249.3 162.7h1.8v1h-1.8z"/>
<path d="M249.6 177.6l.2 .4 .4 .2h9.6l.4-.2 .2-.4M249.6 177.6v-7.2l.2-.4 .4-.2h9.6l.4 .2 .2 .4v7.2M249.6 177.6a5.4 5.4 0 0 0 5.4 5.4 5.4 5.4 0 0 0 5.4-5.4M250.8 168l.7 .1v1.6l-.7-.1zM252.7 168l.7 .1v1.6l-.7-.1zM253.9 178.2a1.2 1.2 0 0 0 2.1 0M254.6 168l.7 .1v1.6l-.7-.1zM256.6 168l.7 .1-.1 1.6-.7-.1zM258.5 168l.7 .1-.1 1.6-.6-.1zM259.5 178.2a4.5 4.5 0 0 1-4.5 3.9 4.5 4.5 0 0 1-4.5-3.9l7.1 3.1M269.6 174.8l.5-.2h8.1l.5 .2 .2 .5v9.3l-.2 .6-.5 .2h-8.1l-.5-.2-.3-.6v-9.3zM366.3 176l.4-.2 8.9 .1 .2 .4v5.2l-.5 .3-8.8-.1-.3-.4z"/>
<path d="M367 173.2l.9 .1-.1 2-.8-.1zM369.4 173.2l.9 .1-.1 2-.8-.1zM371.8 173.2l.8 .1v2l-.8-.1zM374.2 173.2l.8 .1v2l-.8-.1zM258.6 181.6l5.2 1.6 5.5 1.4M270.2 186h7.8v1.2h-7.8zM373 181.8l-5.6 1.7-5.6 1.3h-12.9a1.79 1.79 0 0 0 1.8-1.8v-39.5a1.79 1.79 0 0 0-1.8-1.8h-65.8a1.79 1.79 0 0 0-1.8 1.8v39.5a1.79 1.79 0 0 0 1.8 1.8h-4.2"/>
<circle cx="247.8" cy="114.2" r="1.68"/>
<circle cx="384.2" cy="114.2" r="1.68"/>
<circle cx="265.7" cy="159.6" r="3"/>
<circle cx="265.7" cy="159.6" r="2.7"/>
<circle cx="368.6" cy="145.3" r="4.9"/>
<circle cx="368.6" cy="145.3" r="4.6"/>
<circle cx="379.4" cy="151.3" r="3.6"/>
<circle cx="379.4" cy="151.3" r="3.3"/>
<circle cx="365" cy="168" r="4.2"/>
<circle cx="379.4" cy="166.8" r="3"/>
<circle cx="379.4" cy="166.8" r="2.7"/>
<circle cx="381.8" cy="172.8" r="1.68"/>
</g>
<path d="M12 269.3h396zM12 269h396v.3h-396z" fill-rule="evenodd" fill="#504e49"/>
<text font-size="7.8" fill="#141413" x="12" y="24.7">早期双面主板与独立器件</text>
<text font-size="3.5" fill="#141413" x="12" y="274.9">Nintendo Game Boy Advance · 原版结构学习图册</text>
<g font-size="3.2" fill="#1b365d">
<text x="12" y="15.3">AGB-001 Indigo / AGB-CPU-02 · 双 AA 原版掌机</text>
<text x="362.8" y="15.3">GameBoyAdvance-DWG-06 / 12</text>
<text x="118.6" y="53.4">≈ 132</text>
</g>
<g font-size="3.2" fill="#504e49">
<text x="12" y="30.9">主板的 U 形电池避让、CPU AGB、外部 RAM、晶体和电源/音频器件依据早期实机照片布局。芯片、引脚与被动器件为非功能性结构学习，模型不复现电路网络或制造封装公差。</text>
<text x="198.7" y="274.5">单位 mm · 比例见各视图</text>
<text x="317.6" y="274.5">图号 GameBoyAdvance-DWG-06</text>
<text x="12" y="279.3">局部尺寸为本模型近似值 · 内部为布局示意</text>
<text x="198.7" y="278.8">CAD Study · 2026-10-09</text>
<text x="317.6" y="278.8">第 6 / 12 页 · A3</text>
</g>
<g font-size="3.2" fill="#141413">
<text x="97.7" y="245">处理器、RAM 与按键金触点 · 1.211:1</text>
<text x="290.8" y="245">卡槽、LCD 接口与音频电源 · 1.196:1</text>
<text x="12" y="253.3">主板的 U 形电池避让、CPU AGB、外部 RAM、晶体和电源/音频器件依据早期实机照片布局。 图中尺寸单位统一为 mm，数字对应当前模型的几何和坐标。公开整体尺寸已注明来源，局部近似数字不能用作制造公差或真实电子规格。</text>
<text x="12" y="258.6">芯片、引脚与被动器件为非功能性结构学习，模型不复现电路网络或制造封装公差。 爆炸位移用于区分装配层，缩放视图不会改变尺寸数字。每个零件编号都可在组件清单中检索，重新修改模型后应同步重建这些图纸。</text>
</g>
</svg>
